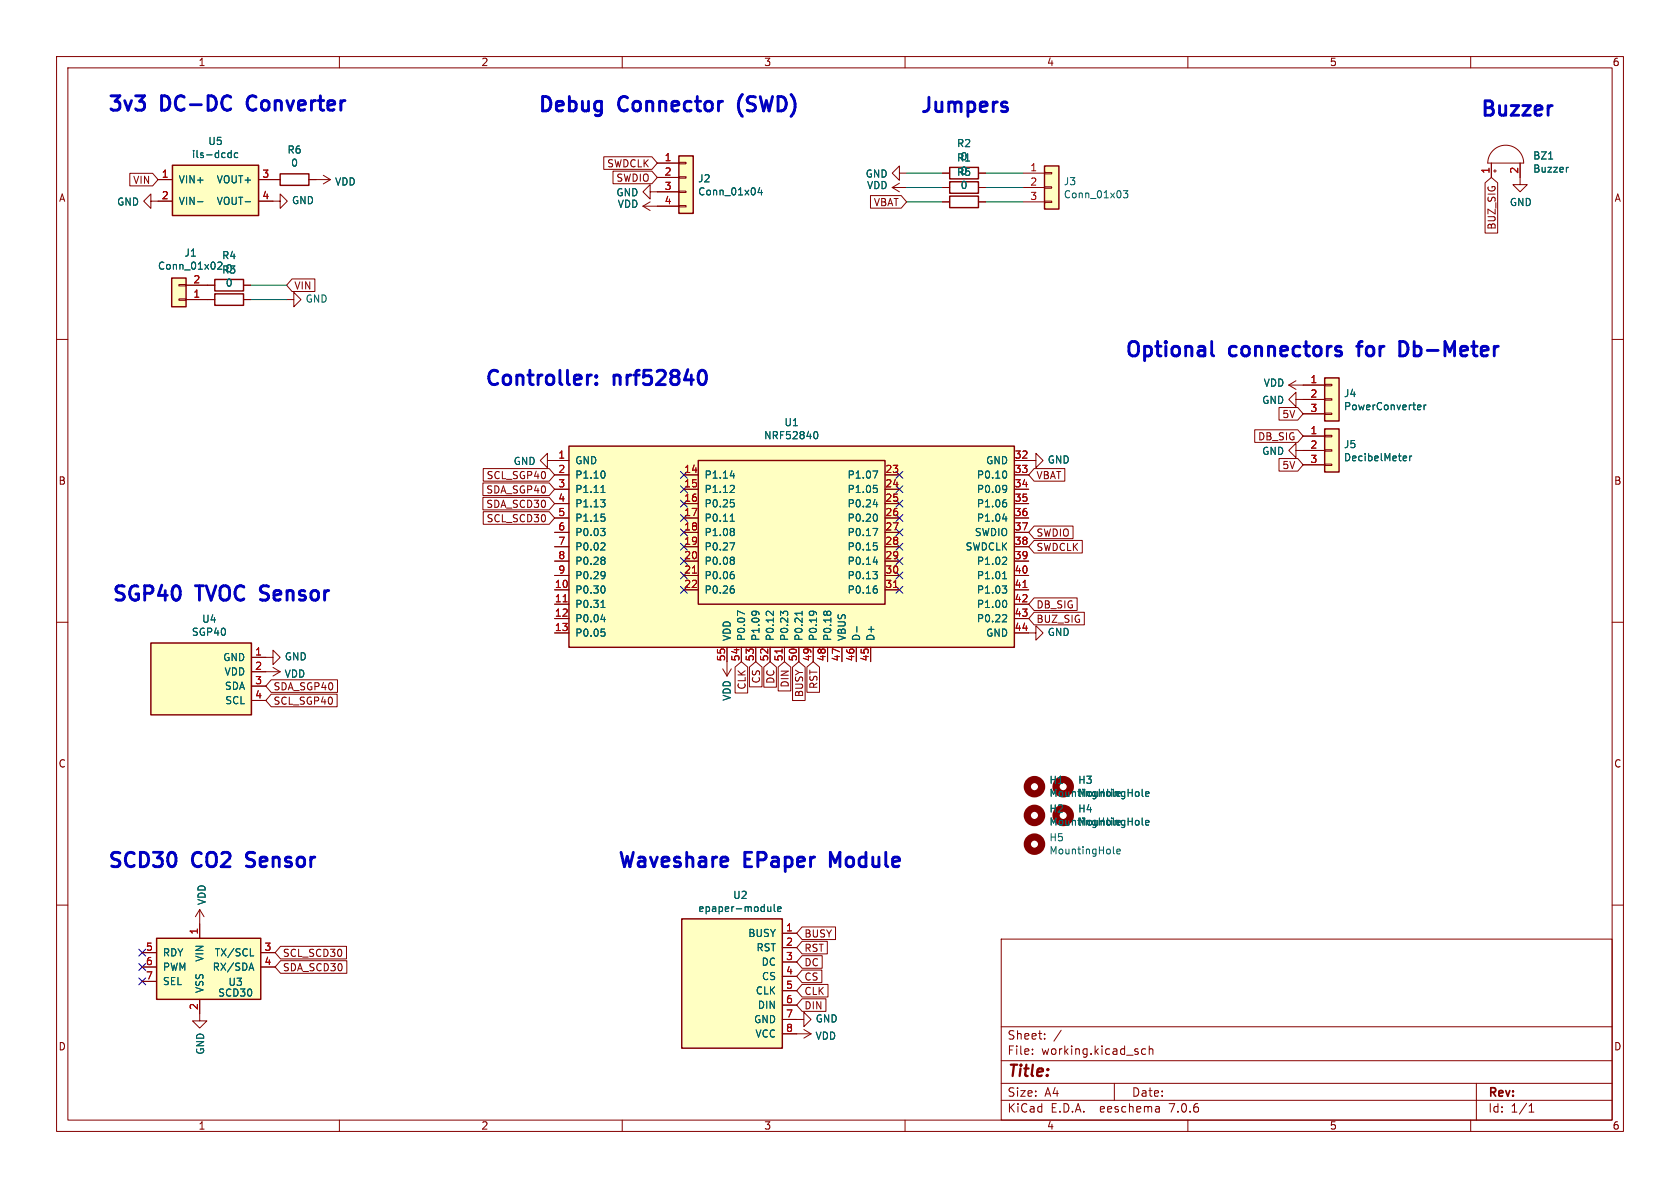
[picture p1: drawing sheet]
<svg xmlns="http://www.w3.org/2000/svg" width="297mm" height="210mm" viewBox="0 0 297 210" stroke-linecap="round" stroke-linejoin="round" font-family="sans-serif">
<g fill="none" stroke="#840000" stroke-width=".18">
<path d="M10 10h277v190h-277zM12 12h273v186h-273zM60 10v2M110 10v2M160 10v2M210 10v2M260 10v2M22.9 30.6h4.1l.9 1.2-.9 1.1h-4.1zM26.7 35.6v-1.3l-1.3 1.3 1.3 1.2v-1.2h3.8M27.9 31.8h2.6M45.7 35.6h3.8v-1.3l1.3 1.3-1.3 1.2v-1.2M45.7 31.8h3.8"/>
<path d="M54.6 31.8h3.8M57.1 31l1.3 .8M58.4 31.8l-1.3 .7M106.7 27.7h8.6l.9 1.1-.9 1.1h-8.6zM108.4 30.3h6.9l.9 1.1-.9 1.1h-6.9zM113.7 36.4l1.2 .8M113.7 36.4h6.3M114.9 33.9v-1.3l-1.2 1.3 1.2 1.3v-1.3h5.1M114.9 35.7l-1.2 .7M116.2 28.8h3.8M116.2 31.4h3.8M120 36.3h1.3v.3h-1.3z"/>
<path d="M120 33.8h1.3v.2h-1.3zM120 31.2h1.3v.3h-1.3zM120 28.7h1.3v.3h-1.3zM153.9 34.6h5.4l1 1.1-1 1.1h-5.4zM157.7 33.1h2.6M157.7 33.1l1.3 .8M159 30.6v-1.3l-1.3 1.3 1.3 1.3v-1.3h1.3M159 32.4l-1.3 .7M166.6 33.1h1.3M166.6 30.6h1.3M166.6 35.7h1.3M173 33.1h1.2"/>
<path d="M173 30.6h1.2M173 35.7h1.2M180.8 33.1h3.9M180.8 30.6h3.9M180.8 35.7h3.9M184.7 35.6h1.2v.2h-1.2zM184.7 33h1.2v.3h-1.2zM184.7 30.5h1.2v.2h-1.2zM262.5 32.3l1.2-.9 1.1 .9v8.9h-2.3zM263.7 28.8v2.6M264 26.6a3.2 3.2 0 0 1 3.4-.7 3.2 3.2 0 0 1 2 2.9h-6.4a3.2 3.2 0 0 1 1-2.2zM264 30.2h.5"/>
<path d="M264.3 30v.5M268.7 28.8v3.8h1.3l-1.3 1.3-1.2-1.3h1.2M10 60h2M31.6 50.3h1.3v.2h-1.3zM31.6 52.8h1.3v.3h-1.3zM32.9 50.4h5.1M32.9 53h5.1M43.1 50.4h1.2M43.1 53h1.2M50.7 53h1.2v-1.3l1.3 1.3-1.3 1.2v-1.2M51.6 49.3h4.1v2.2h-4.1l-.9-1.1zM285 60h2"/>
<path d="M221.8 76h7.6l1 1.1-1 1.1h-7.6zM226.1 72h3.3l1 1.2-1 1.1h-3.3zM227.8 68.1l1.3 .7M227.8 68.1h6.4M229.1 70.6v-1.3l-1.3 1.3 1.3 1.3v-1.3h5.1M229.1 79.6v-1.2l-1.3 1.2 1.3 1.3v-1.3h5.1M229.1 67.3l-1.3 .8M230.4 77.1h3.8M230.4 73.2h3.8M234.2 79.5h1.3v.3h-1.3zM234.2 77h1.3v.2h-1.3zM234.2 73h1.3v.3h-1.3z"/>
<path d="M234.2 70.5h1.3v.2h-1.3zM234.2 67.9h1.3v.3h-1.3zM85.4 87.9h11.7l.9 1.1-.9 1.1h-11.7zM85.4 85.4h11.7l.9 1.1-.9 1.1h-11.7zM85.4 90.5h11.7l.9 1.1-.9 1.1h-11.7zM85.4 82.8h11.7l.9 1.1-.9 1.2h-11.7zM96.8 81.4v-1.3l-1.3 1.3 1.3 1.3v-1.3h3.8M98 83.9h2.6M98 86.5h2.6M98 89h2.6M98 91.6h2.6M98 94.1h2.6"/>
<path d="M98 96.6h2.6M98 99.2h2.6M120.9 83.9h2.5M120.9 86.5h2.5M120.9 89h2.5M120.9 91.6h2.5M120.9 94.1h2.5M120.9 96.6h2.5M120.9 99.2h2.5M156.5 83.9h2.5M156.5 86.5h2.5M156.5 89h2.5"/>
<path d="M156.5 91.6h2.5M156.5 94.1h2.5M156.5 96.6h2.5M156.5 99.2h2.5M179.3 81.4h3.8v-1.3l1.3 1.3-1.3 1.3v-1.3M179.3 83.9h2.6M179.3 86.5h2.6M179.3 89h2.6M179.3 91.6h2.6M179.3 94.1h2.6M179.3 96.6h2.6M179.3 99.2h2.6"/>
<path d="M182.8 95.5h8.5v2.3h-8.5l-.9-1.2zM182.8 93h6.9v2.2h-6.9l-.9-1.1zM182.8 82.8h5.4v2.3h-5.4l-.9-1.2zM226.1 81.1h3.3l1 1.1-1 1.1h-3.3zM230.4 82.2h3.8M234.2 82h1.3v.3h-1.3zM10 110h2M44.4 116.2h3.9v-1.3l1.2 1.3-1.2 1.3v-1.3M44.4 118.7h5.1M48.3 118l1.2 .7M49.5 118.7l-1.2 .8M98 104.3h2.6"/>
<path d="M98 106.8h2.6M98 109.3h2.6M98 111.9h2.6M98 101.7h2.6M120.9 104.3h2.5M120.9 101.7h2.5M127.8 118.2l.7 1.3M128.5 114.4v5.1M129.3 118.2l-.8 1.3M130 117.9l1.1-.9 1.1 .9v4.6h-2.2zM131.1 114.4v2.6M132.5 117.9l1.1-.9 1.1 .9v3.5h-2.2z"/>
<path d="M133.6 114.4v2.6M135 117.9l1.1-.9 1.2 .9v3.6h-2.3zM136.1 114.4v2.6M137.6 117.9l1.1-.9 1.1 .9v4.2h-2.2zM138.7 114.4v2.6M140.1 117.9l1.1-.9 1.1 .9v5.9h-2.2zM141.2 114.4v2.6M142.7 117.9l1.1-.9 1.1 .9v4.5h-2.2zM143.8 114.4v2.6M146.3 114.4v2.6M148.8 114.4v2.6M151.4 114.4v2.6"/>
<path d="M153.9 114.4v2.6M156.5 104.3h2.5M156.5 101.7h2.5M179.3 111.9h3.8v-1.3l1.3 1.3-1.3 1.3v-1.3M179.3 104.3h2.6M179.3 106.8h2.6M179.3 109.3h2.6M179.3 101.7h2.6M182.8 105.7h7.6v2.2h-7.6l-.9-1.1zM182.8 108.2h8.9v2.3h-8.9l-.9-1.2zM285 110h2M44.4 121.3h2.6"/>
<path d="M44.4 123.8h2.6M47.9 122.7h11.7v2.2h-11.7l-.9-1.1zM47.9 120.2h11.8v2.2h-11.8l-.9-1.1zM10 160h2M285 160h2M25.1 168.4h2.6M25.1 170.9h2.6M25.1 173.5h2.6M35.3 176.7v3.8h1.3l-1.3 1.2-1.3-1.2h1.3M35.3 160.8v5.1M35.3 160.8l-.8 1.3M35.3 160.8l.8 1.3"/>
<path d="M46.1 168.4h2.5M46.1 170.9h2.5M49.6 167.3h11.7v2.2h-11.7l-1-1.1zM49.6 169.8h11.7v2.3h-11.7l-1-1.2zM138.3 165h2.5M138.3 167.5h2.5M138.3 170.1h2.5M138.3 172.6h2.5M138.3 175.1h2.5M138.3 177.7h2.5M141.8 171.5h3.5v2.2h-3.5l-1-1.1zM141.8 176.6h4.2v2.2h-4.2l-1-1.1z"/>
<path d="M141.8 174h4.6v2.2h-4.6l-1-1.1zM141.8 166.4h4.5v2.2h-4.5l-1-1.1zM141.8 163.9h5.9v2.2h-5.9l-1-1.1zM141.8 168.9h3.6v2.3h-3.6l-1-1.1zM177 166h108v32h-108zM60 198v2M110 198v2M138.3 180.2h3.8v-1.3l1.3 1.3-1.3 1.3v-1.3M138.3 182.8h5.1M142.1 182l1.3 .8M143.4 182.8l-1.3 .7M160 198v2"/>
<path d="M177 194.5h108M177 191.5h108M177 187.5h108M177 181.5h108M182.5 186.3v.1M182.5 185.5v.1M184.7 183.6v.1M184.7 182.8v.1M187.6 182.1l-1.3 2M197 191.5v3M202.5 185.5l-.4-.1-.3 .3v.4l.2 .2h.5M203.2 185.5l.2-.1 .3 .1 .1 .9"/>
<path d="M203.2 184.9v1.5M204.9 195.7l.1 .9M205 196.5l-.2 .1M205 196h-.2M210 198v2M260 198v2M261 191.5v6.5M270.3 196.6h.9M270.3 195.5l.4-.4v1.5"/>
</g>
<g fill="none" stroke="#840000" stroke-width="1.3">
<circle cx="182.9" cy="139.1" r="1.27"/>
<circle cx="188" cy="139.1" r="1.27"/>
<circle cx="182.9" cy="144.1" r="1.27"/>
<circle cx="182.9" cy="149.2" r="1.27"/>
<circle cx="188" cy="144.1" r="1.27"/>
</g>
<g fill="#ffffc2" stroke="#ffffc2" stroke-width=".18">
<path d="M120.5 162.4h17.8v22.9h-17.8z"/>
<path d="M184.7 29.3h2.5v7.7h-2.5z"/>
<path d="M120 27.6h2.6v10.1h-2.6z"/>
<path d="M27.7 165.9h18.4v10.8h-18.4z"/>
<path d="M234.2 75.8h2.5v7.6h-2.5z"/>
<path d="M234.2 66.8h2.5v7.6h-2.5z"/>
<path d="M30.5 29.2h15.2v8.9h-15.2z"/>
<path d="M100.6 78.9h78.7v35.5h-78.7z"/>
<path d="M123.4 81.4h33.1v25.4h-33.1z"/>
<path d="M30.4 49.1h2.5v5.1h-2.5z"/>
<path d="M26.7 113.7h17.7v12.7h-17.7z"/>
</g>
<g fill="none" stroke="#840000" stroke-width=".25">
<path d="M30.5 29.2h15.2v8.9h-15.2zM49.5 30.7h5.1v2.1h-5.1zM120 27.6h2.6v10.1h-2.6zM167.9 32.1h5.1v2.1h-5.1zM167.9 29.6h5.1v2h-5.1zM167.9 34.7h5.1v2h-5.1zM184.7 29.3h2.5v7.7h-2.5zM30.4 49.1h2.5v5.1h-2.5zM38 49.4h5.1v2h-5.1zM38 51.9h5.1v2.1h-5.1zM100.6 78.9h78.7v35.5h-78.7zM234.2 75.8h2.5v7.6h-2.5z"/>
<path d="M234.2 66.8h2.5v7.6h-2.5zM123.4 81.4h33.1v25.4h-33.1zM26.7 113.7h17.7v12.7h-17.7zM27.7 165.9h18.4v10.8h-18.4zM120.5 162.4h17.8v22.9h-17.8z"/>
</g>
<g fill="none" stroke="#006464" stroke-width=".18">
<path d="M34.9 35.7h1M40.4 27.8h.5M40.4 27.1h.5M40.9 26.6v1.3M42 27.1l-.3-.1-.3 .3 .1 .5h.5M43.3 35.7h1M134.3 33.1l-.3 .9h.8M134.6 33.6v.9M198.6 33.7h.8l-.4 .5 .3 .1v.6l-.2 .1-.5-.1M273.8 28.1h.7M277.3 29.6h-.3M39 46.3l-.5 .1"/>
<path d="M39.2 46.9l-.7 .7h.7M39.2 46.6v.1M144 76.4l.2-.1a.68 .68 0 0 1 .4 .6 .68 .68 0 0 1-.4 .7l-.2-.1M250.8 71.6h.3l.1 .3-.6 .1M251.1 72.4h-.3M251.8 71.6v.8M252.1 71.6l-.3 .2M106.2 88.3h.8l-.5 .5M106.2 93.4h.8l-.5 .5M106.2 87.1h.8M106.3 90.9h.6M106.5 86l.1-.2v1.3"/>
<path d="M106.7 83.3a.79 .79 0 0 1 0 1.2M106.7 88.8l.3 .3v.3l-.3 .2M106.7 91.4l.3 .2v.3l-.3 .2M106.7 93.9l.3 .2v.3l-.3 .3M106.7 96l.3 .2-.1 .3-.7 .7h.8M106.7 98.5l.3 .2-.3 .3 .3 .3v.2l-.3 .3M129 96h.9l-.6 1.2M129.1 84.1h.8M129.1 92.1h.7M129.2 88.3h.6M129.3 91.1l.2-.2v1.2M129.6 88.8l.2 .3v.3l-.2 .2"/>
<path d="M129.6 85.8l.2 .2v.3l-.8 .8h.8M129.6 93.4l.2 .3-.2 .3 .2 .2v.2l-.2 .3M129.6 98.5l.2 .2-.2 .3 .2 .3v.2l-.2 .3M129.7 83.7v.8M154.3 83.3h.9l-.6 1.2M154.3 93.4h.9l-.6 1.3M154.4 89.2h.8M154.4 99.3h.8M154.4 96h.6M154.4 85.8h.6M154.8 90.9a.79 .79 0 0 1 0 1.2M154.9 86.3l.2 .2v.3l-.2 .3"/>
<path d="M154.9 96.4l.2 .3v.3l-.2 .2M155 88.8v.8M155 98.9v.9M177.2 91.7h.8M177.6 88.3h.2M177.7 83.3a.79 .79 0 0 1 0 1.2M177.7 85.8l.2 .1a1.03 1.03 0 0 1-.2 1.1M177.7 88.8l.3 .3v.3l-.3 .2M177.7 98.5l.3 .2-.1 .3-.7 .8h.8M177.8 91.3v.8M178 86.3l-.3 .3M248.5 80.6l.2 .3-.6 .1"/>
<path d="M248.6 81.4l-.1 .1M249.2 80.6v.9M249.6 80.6l-.4 .2M106.2 107.4h.8M106.2 109.5h.8M106.3 111.2h.6M106.5 106.3l.1-.2v1.3M106.7 103.6a.79 .79 0 0 1 0 1.2M106.7 101l.2 .2a1.03 1.03 0 0 1-.2 1M106.7 111.7l.3 .2v.3l-.3 .3M106.8 109.1v.8M107 101.6l-.3 .2"/>
<path d="M129.5 101h.2M129.5 103.6h.2M129.6 101.5l.2 .3v.3l-.2 .2M129.6 104.1l.2 .2v.3l-.2 .2M131.6 108.5l-1.2-.5v.8M132.9 108.3l.1-.2a1.03 1.03 0 0 1 1.1 .2M133.5 108l.2 .3M136.7 108v.8l-.7-.7-.3-.1-.2 .3M138.5 108.3l.2-.3h.3l.3 .3M138.5 108.5l-.5-.5v.8M141.8 108v.8M141.8 108.4h-1.3l.2 .1"/>
<path d="M143.1 108.3l.1-.2a1.03 1.03 0 0 1 1.1 .2M143.6 108l.3 .3M145.6 108.3l.3-.3 .3 .3 .2-.3h.2l.3 .3M151.5 110.8v.9M154.3 101h.8l-.4 .5M154.7 103.6h.3M154.9 101.5l.2 .3v.3l-.2 .2M154.9 104.1l.2 .2v.3l-.2 .2M177.2 103.6h.8l-.5 .5M177.2 102.3h.8M177.5 101.2l.1-.2v1.3M177.7 106.1a.79 .79 0 0 1 0 1.3"/>
<path d="M177.7 104.1l.3 .2v.3l-.3 .2M177.7 108.7l.3 .2-.1 .3-.7 .7h.8M136.9 159.9v1.1l.2 .1M196.8 145.7l.2 .2M196.8 150.8l.2 .1M197.1 145.1l.2-.1 .3 .1 .1 .8M197.1 145v.9M197.4 150.5l.6-.1v-.2l-.4-.1-.2 .2 .1 .6h.5M197.4 145.4l.6-.1v-.2l-.4-.1-.2 .2 .1 .6h.5M198.8 145.1l-.3-.1-.3 .3 .2 .5h.4M198.8 145v1l-.2 .3-.3-.1M199.4 144.6v1.3"/>
<path d="M199.4 145.2h.8M200.2 144.6v1.3M200.8 145.1l.3-.1 .3 .3v.3l-.3 .3-.3-.1-.1-.2zM201.9 140.6l.2 .2M201.9 144.6v1.1l.2 .2M202.5 140.4l.6-.2v-.2l-.4-.1-.2 .2 .1 .6h.5M202.5 145.4l.6-.1v-.2l-.4-.1-.2 .2 .1 .6h.5M44.1 171.2h.6M44.3 169h.6M44.4 170.3l.5 1.2M136.3 160.3v.8M136.3 161l-.2 .1h-.3"/>
<path d="M137.5 160.7l.6-.1-.1-.3h-.3l-.2 .2v.6h.5"/>
</g>
<path d="M99.6 106.4h.7M122.4 101.3h.7M138.3 114.7v.8M158 103.8h.7M180.8 103.8h.8" fill="none" stroke="#a90000" stroke-width=".18"/>
<g fill="none" stroke="#0000c2" stroke-width=".51">
<path d="M43.9 17.3a1.76 1.76 0 0 0 0 1.8M274.2 18.7h.2M105.4 67.8l.1 .1-.1 .1M105.4 67.8l-.1 .1 .1 .1M105.4 66.4v.3M105.4 67.8v.2M105.4 66.4l.1 .1-.1 .2M105.4 66.4l-.1 .1 .1 .2M124.3 65.5a1.49 1.49 0 0 1 .5 2l-.5 .5M214.2 60.4v2.1l.4 .4M239.8 61.2h1M248.7 60.7l-.6-.3h-.6v2.5h.6l.6-.4"/>
<path d="M43.6 153.1l.3 .1M43.7 150.9l-.1 .3 .1 .4M147.6 152.5l-.8-1.8v2.5"/>
</g>
<path d="M160.3 30.6h6.3M160.3 33.1h6.3M160.3 35.7h6.3M174.2 30.6h6.6M174.2 33.1h6.6M174.2 35.7h6.6M44.3 53h6.4M44.3 50.4h6.4" fill="none" stroke="#009600" stroke-width=".18"/>
<g fill="none" stroke="#000084" stroke-width=".18">
<path d="M120.3 98.6l1.2 1.2M120.3 96l1.2 1.3M120.3 83.3l1.2 1.3M120.3 91l1.2 1.2M120.3 88.4l1.2 1.2M120.3 93.5l1.2 1.2M120.3 85.9l1.2 1.2M121.5 98.6l-1.2 1.2M121.5 96l-1.2 1.3M121.5 83.3l-1.2 1.3M121.5 91l-1.2 1.2M121.5 88.4l-1.2 1.2"/>
<path d="M121.5 93.5l-1.2 1.2M121.5 85.9l-1.2 1.2M158.4 85.9l1.2 1.2M158.4 83.3l1.2 1.3M158.4 91l1.2 1.2M158.4 98.6l1.2 1.2M158.4 88.4l1.2 1.2M158.4 93.5l1.2 1.2M158.4 96l1.2 1.3M159.6 85.9l-1.2 1.2M159.6 83.3l-1.2 1.3M159.6 91l-1.2 1.2"/>
<path d="M159.6 98.6l-1.2 1.2M159.6 88.4l-1.2 1.2M159.6 93.5l-1.2 1.2M159.6 96l-1.2 1.3M120.3 103.7l1.2 1.2M120.3 101.1l1.2 1.2M121.5 103.7l-1.2 1.2M121.5 101.1l-1.2 1.2M158.4 103.7l1.2 1.2M158.4 101.1l1.2 1.2M159.6 103.7l-1.2 1.2M159.6 101.1l-1.2 1.2"/>
<path d="M24.5 170.3l1.3 1.3M24.5 172.9l1.3 1.2M24.5 167.8l1.3 1.2M25.8 170.3l-1.3 1.3M25.8 172.9l-1.3 1.2M25.8 167.8l-1.3 1.2"/>
</g>
<g font-size="3.5" fill="#0000c2">
<text x="18.9" y="19.8">3v3</text>
<text x="28.6" y="19.8">DC-DC</text>
<text x="44.9" y="19.8">Converter</text>
<text x="95" y="19.9">Debug</text>
<text x="109.6" y="19.9">Connector</text>
<text x="131.6" y="19.9">(SWD)</text>
<text x="162.6" y="20.1">Jumpers</text>
<text x="261.6" y="20.7">Buzzer</text>
<text x="198.8" y="63.3">Optional</text>
<text x="217.6" y="63.3">connectors</text>
<text x="241.3" y="63.3">for</text>
<text x="249.6" y="63.3">Db-Meter</text>
<text x="85.6" y="68.3">Controller:</text>
<text x="108.6" y="68.3">nrf52840</text>
<text x="19.7" y="106.4">SGP40</text>
<text x="35" y="106.4">TVOC Sensor</text>
<text x="18.9" y="153.5">SCD30</text>
<text x="34.2" y="153.5">CO2</text>
<text x="44.8" y="153.5">Sensor</text>
<text x="109.1" y="153.5">Waveshare</text>
<text x="131.8" y="153.5">EPaper</text>
<text x="147.9" y="153.5">Module</text>
</g>
<text font-size="2.8" fill="#840000" x="178" y="190.9">Title:</text>
<g font-size="2.1" fill="#840000">
<text x="178" y="184">Sheet:</text>
<text x="178" y="186.7">File:</text>
<text x="184.1" y="186.7">working.kicad_sch</text>
<text x="178" y="196.9">KiCad</text>
<text x="178" y="194.1">Size:</text>
<text x="184.7" y="194.1">A4</text>
<text x="185.7" y="196.9">E.D.A.</text>
<text x="194.6" y="196.9">eeschema</text>
<text x="200" y="194.1">Date:</text>
<text x="207" y="196.9">7.0.6</text>
<text x="263" y="194.3">Rev:</text>
<text x="263" y="196.9">Id:</text>
<text x="267.1" y="196.9">1/1</text>
</g>
<g font-size="1.8" fill="#840000">
<text x="35" y="11.9">1</text>
<text x="85" y="11.9">2</text>
<text x="135" y="11.9">3</text>
<text x="185" y="11.9">4</text>
<text x="235" y="11.9">5</text>
<text x="285" y="11.9">6</text>
<text x="107.2" y="29.8">SWDCLK</text>
<text x="10.3" y="35.9">A</text>
<text x="23.4" y="32.7">VIN</text>
<text x="108.9" y="32.3">SWDIO</text>
<text x="285.3" y="35.9">A</text>
<text x="154.4" y="36.6">VBAT</text>
<text x="264.6" y="40.7" transform="rotate(-90 264.6 40.7)">BUZ_SIG</text>
<text x="51.9" y="51.4">VIN</text>
<text x="226.6" y="74.1">5V</text>
<text x="222.3" y="78">DB_SIG</text>
<text x="226.6" y="83.1">5V</text>
<text x="10.3" y="85.9">B</text>
<text x="85.9" y="90">SDA_SCD30</text>
<text x="85.9" y="87.4">SDA_SGP40</text>
<text x="85.9" y="84.9">SCL_SGP40</text>
<text x="183.1" y="84.9">VBAT</text>
<text x="285.3" y="85.9">B</text>
<text x="85.9" y="92.5">SCL_SCD30</text>
<text x="183.1" y="95.1">SWDIO</text>
<text x="183.1" y="97.6">SWDCLK</text>
<text x="183.1" y="107.8">DB_SIG</text>
<text x="183.1" y="110.3">BUZ_SIG</text>
<text x="48.3" y="124.8">SCL_SGP40</text>
<text x="48.3" y="122.2">SDA_SGP40</text>
<text x="132" y="122" transform="rotate(-90 132 122)">CLK</text>
<text x="134.6" y="120.9" transform="rotate(-90 134.6 120.9)">CS</text>
<text x="137.1" y="121" transform="rotate(-90 137.1 121)">DC</text>
<text x="139.6" y="121.6" transform="rotate(-90 139.6 121.6)">DIN</text>
<text x="142.2" y="123.3" transform="rotate(-90 142.2 123.3)">BUSY</text>
<text x="144.7" y="121.9" transform="rotate(-90 144.7 121.9)">RST</text>
<text x="10.3" y="135.9">C</text>
<text x="285.3" y="135.9">C</text>
<text x="142.1" y="165.9">BUSY</text>
<text x="49.9" y="169.4">SCL_SCD30</text>
<text x="49.9" y="171.9">SDA_SCD30</text>
<text x="142.1" y="173.5">CS</text>
<text x="142.1" y="168.5">RST</text>
<text x="142.1" y="171">DC</text>
<text x="142.1" y="178.6">DIN</text>
<text x="142.1" y="176.1">CLK</text>
<text x="10.3" y="185.9">D</text>
<text x="285.3" y="185.9">D</text>
<text x="35" y="199.9">1</text>
<text x="85" y="199.9">2</text>
<text x="135" y="199.9">3</text>
<text x="185" y="199.9">4</text>
<text x="235" y="199.9">5</text>
<text x="285" y="199.9">6</text>
</g>
<g font-size="1.8" fill="#006464">
<text x="33.8" y="28.1">ils-dcdc</text>
<text x="36.7" y="25.8">U5</text>
<text x="50.7" y="27.4">R6</text>
<text x="51.4" y="29.7">0</text>
<text x="169.1" y="28.8">R1</text>
<text x="169.1" y="26.2">R2</text>
<text x="169.7" y="28.5">0</text>
<text x="271" y="28.4">BZ1</text>
<text x="31.5" y="32.6">VIN+</text>
<text x="38.2" y="32.6">VOUT+</text>
<text x="59.1" y="33">VDD</text>
<text x="108.9" y="34.9">GND</text>
<text x="123.3" y="32.4">J2</text>
<text x="123.3" y="34.7">Conn_01x04</text>
<text x="152.9" y="31.6">GND</text>
<text x="153.2" y="33.6">VDD</text>
<text x="169.1" y="31.3">R5</text>
<text x="169.7" y="31.1">0</text>
<text x="169.7" y="33.6">0</text>
<text x="188" y="32.9">J3</text>
<text x="188" y="35.3">Conn_01x03</text>
<text x="271" y="30.7">Buzzer</text>
<text x="20.6" y="36.6">GND</text>
<text x="31.5" y="36.4">VIN-</text>
<text x="38.2" y="36.4">VOUT-</text>
<text x="51.5" y="36.3">GND</text>
<text x="109.1" y="36.9">VDD</text>
<text x="266.8" y="36.6">GND</text>
<text x="27.8" y="47.9">Conn_01x02</text>
<text x="32.5" y="45.6">J1</text>
<text x="39.2" y="46">R4</text>
<text x="39.2" y="48.6">R3</text>
<text x="39.8" y="48.3">0</text>
<text x="39.8" y="50.9">0</text>
<text x="53.9" y="53.7">GND</text>
<text x="223" y="71.6">GND</text>
<text x="223.3" y="68.6">VDD</text>
<text x="237.5" y="70.4">J4</text>
<text x="135" y="77.9">NRF52840</text>
<text x="138.6" y="75.5">U1</text>
<text x="237.5" y="72.7">PowerConverter</text>
<text x="90.7" y="82.4">GND</text>
<text x="101.6" y="82.3">GND</text>
<text x="174.2" y="82.3">GND</text>
<text x="185.1" y="82.1">GND</text>
<text x="223" y="80.6">GND</text>
<text x="237.5" y="79.4">J5</text>
<text x="237.5" y="81.7">DecibelMeter</text>
<text x="101.6" y="84.8">P1.10</text>
<text x="101.6" y="87.4">P1.11</text>
<text x="101.6" y="89.9">P1.13</text>
<text x="124.5" y="84.8">P1.14</text>
<text x="124.5" y="87.4">P1.12</text>
<text x="124.5" y="89.9">P0.25</text>
<text x="149.7" y="84.8">P1.07</text>
<text x="149.7" y="87.4">P1.05</text>
<text x="149.7" y="89.9">P0.24</text>
<text x="172.6" y="84.8">P0.10</text>
<text x="172.6" y="87.4">P0.09</text>
<text x="172.6" y="89.9">P1.06</text>
<text x="101.6" y="92.4">P1.15</text>
<text x="101.6" y="95">P0.03</text>
<text x="124.5" y="92.4">P0.11</text>
<text x="124.5" y="95">P1.08</text>
<text x="149.7" y="92.4">P0.20</text>
<text x="149.7" y="95">P0.17</text>
<text x="172.2" y="95">SWDIO</text>
<text x="172.6" y="92.4">P1.04</text>
<text x="101.6" y="97.5">P0.02</text>
<text x="101.6" y="100.1">P0.28</text>
<text x="124.5" y="97.5">P0.27</text>
<text x="124.5" y="100.1">P0.08</text>
<text x="149.7" y="97.5">P0.15</text>
<text x="149.7" y="100.1">P0.14</text>
<text x="170.6" y="97.5">SWDCLK</text>
<text x="172.6" y="100.1">P1.02</text>
<text x="101.6" y="105.1">P0.30</text>
<text x="101.6" y="107.7">P0.31</text>
<text x="101.6" y="102.6">P0.29</text>
<text x="124.5" y="102.6">P0.06</text>
<text x="124.5" y="105.1">P0.26</text>
<text x="149.7" y="102.6">P0.13</text>
<text x="149.7" y="105.1">P0.16</text>
<text x="172.6" y="102.6">P1.01</text>
<text x="172.6" y="105.1">P1.03</text>
<text x="172.6" y="107.7">P1.00</text>
<text x="33.8" y="112.6">SGP40</text>
<text x="35.6" y="110.3">U4</text>
<text x="101.6" y="110.2">P0.04</text>
<text x="101.6" y="112.8">P0.05</text>
<text x="129.4" y="113.4" transform="rotate(-90 129.4 113.4)">VDD</text>
<text x="131.9" y="113.4" transform="rotate(-90 131.9 113.4)">P0.07</text>
<text x="134.5" y="113.4" transform="rotate(-90 134.5 113.4)">P1.09</text>
<text x="137" y="113.4" transform="rotate(-90 137 113.4)">P0.12</text>
<text x="139.5" y="113.4" transform="rotate(-90 139.5 113.4)">P0.23</text>
<text x="142.1" y="113.4" transform="rotate(-90 142.1 113.4)">P0.21</text>
<text x="144.6" y="113.4" transform="rotate(-90 144.6 113.4)">P0.19</text>
<text x="147.2" y="113.4" transform="rotate(-90 147.2 113.4)">P0.18</text>
<text x="149.7" y="113.4" transform="rotate(-90 149.7 113.4)">VBUS</text>
<text x="152.2" y="113.4" transform="rotate(-90 152.2 113.4)">D-</text>
<text x="154.8" y="113.4" transform="rotate(-90 154.8 113.4)">D+</text>
<text x="172.6" y="110.2">P0.22</text>
<text x="174.2" y="112.8">GND</text>
<text x="185.1" y="112.6">GND</text>
<text x="39.4" y="117.1">GND</text>
<text x="39.6" y="119.6">VDD</text>
<text x="50.2" y="120">VDD</text>
<text x="50.3" y="116.9">GND</text>
<text x="39.7" y="122.1">SDA</text>
<text x="39.7" y="124.7">SCL</text>
<text x="129.4" y="124" transform="rotate(-90 129.4 124)">VDD</text>
<text x="185.4" y="138.8">H1</text>
<text x="185.4" y="141.1">MountingHole</text>
<text x="185.4" y="143.8">H2</text>
<text x="190.5" y="138.8">H3</text>
<text x="190.5" y="141.1">MountingHole</text>
<text x="190.5" y="143.8">H4</text>
<text x="185.4" y="146.2">MountingHole</text>
<text x="185.4" y="148.9">H5</text>
<text x="185.4" y="151.2">MountingHole</text>
<text x="36.6" y="160.1" transform="rotate(-90 36.6 160.1)">VDD</text>
<text x="123.3" y="161.4">epaper-module</text>
<text x="129.5" y="159.1">U2</text>
<text x="132.2" y="165.8">BUSY</text>
<text x="28.7" y="169.3">RDY</text>
<text x="28.7" y="171.8">PWM</text>
<text x="36.2" y="170.1" transform="rotate(-90 36.2 170.1)">VIN</text>
<text x="37.5" y="171.8">RX/SDA</text>
<text x="37.9" y="169.3">TX/SCL</text>
<text x="133.6" y="168.4">RST</text>
<text x="134.5" y="170.9">DC</text>
<text x="134.6" y="173.5">CS</text>
<text x="28.7" y="174.3">SEL</text>
<text x="36.2" y="175.6" transform="rotate(-90 36.2 175.6)">VSS</text>
<text x="38.5" y="176.4">SCD30</text>
<text x="40.3" y="174.5">U3</text>
<text x="133.5" y="176">CLK</text>
<text x="133.9" y="178.5">DIN</text>
<text x="133.2" y="181.1">GND</text>
<text x="133.5" y="183.6">VCC</text>
<text x="144.1" y="184">VDD</text>
<text x="144.1" y="180.9">GND</text>
<text x="36.3" y="186.5" transform="rotate(-90 36.3 186.5)">GND</text>
</g>
<g font-size="1.8" fill="#a90000">
<text x="117.4" y="28.6">1</text>
<text x="28.5" y="31.5">1</text>
<text x="28.5" y="35.3">2</text>
<text x="46.3" y="31.5">3</text>
<text x="46.3" y="35.3">4</text>
<text x="117.4" y="31.1">2</text>
<text x="117.4" y="33.7">3</text>
<text x="182" y="30.4">1</text>
<text x="182" y="32.9">2</text>
<text x="182" y="35.4">3</text>
<text x="263.4" y="30.8" transform="rotate(-90 263.4 30.8)">1</text>
<text x="268.5" y="30.8" transform="rotate(-90 268.5 30.8)">2</text>
<text x="117.4" y="36.2">4</text>
<text x="34.1" y="52.7">1</text>
<text x="34.1" y="50.2">2</text>
<text x="231.6" y="67.8">1</text>
<text x="231.6" y="70.4">2</text>
<text x="231.6" y="76.8">1</text>
<text x="231.6" y="72.9">3</text>
<text x="98.6" y="81.2">1</text>
<text x="98.6" y="83.7">2</text>
<text x="120.9" y="83.7">14</text>
<text x="156.4" y="83.7">23</text>
<text x="179.3" y="81.2">32</text>
<text x="179.3" y="83.7">33</text>
<text x="231.6" y="79.4">2</text>
<text x="231.6" y="81.9">3</text>
<text x="98.6" y="86.2">3</text>
<text x="98.6" y="88.8">4</text>
<text x="120.9" y="86.2">15</text>
<text x="120.9" y="88.8">16</text>
<text x="156.4" y="86.2">24</text>
<text x="156.4" y="88.8">25</text>
<text x="179.3" y="86.2">34</text>
<text x="179.3" y="88.8">35</text>
<text x="98.6" y="91.3">5</text>
<text x="98.6" y="93.9">6</text>
<text x="120.9" y="91.3">17</text>
<text x="120.9" y="93.9">18</text>
<text x="156.4" y="91.3">26</text>
<text x="156.4" y="93.9">27</text>
<text x="179.3" y="91.3">36</text>
<text x="179.3" y="93.9">37</text>
<text x="98.6" y="96.4">7</text>
<text x="98.6" y="98.9">8</text>
<text x="98.6" y="101.5">9</text>
<text x="120.9" y="96.4">19</text>
<text x="120.9" y="98.9">20</text>
<text x="120.9" y="101.5">21</text>
<text x="156.4" y="96.4">28</text>
<text x="156.4" y="98.9">29</text>
<text x="156.4" y="101.5">30</text>
<text x="179.3" y="96.4">38</text>
<text x="179.3" y="98.9">39</text>
<text x="179.3" y="101.5">40</text>
<text x="98" y="104">10</text>
<text x="98" y="106.6">11</text>
<text x="120.9" y="104">22</text>
<text x="156.4" y="104">31</text>
<text x="179.3" y="104">41</text>
<text x="179.3" y="106.6">42</text>
<text x="98" y="109.1">12</text>
<text x="98" y="111.6">13</text>
<text x="179.3" y="109.1">43</text>
<text x="179.3" y="111.6">44</text>
<text x="45" y="116">1</text>
<text x="45" y="118.5">2</text>
<text x="128.3" y="117" transform="rotate(-90 128.3 117)">55</text>
<text x="130.8" y="117" transform="rotate(-90 130.8 117)">54</text>
<text x="133.3" y="117" transform="rotate(-90 133.3 117)">53</text>
<text x="135.9" y="117" transform="rotate(-90 135.9 117)">52</text>
<text x="138.4" y="117" transform="rotate(-90 138.4 117)">51</text>
<text x="141" y="117" transform="rotate(-90 141 117)">50</text>
<text x="143.5" y="117" transform="rotate(-90 143.5 117)">49</text>
<text x="146" y="117" transform="rotate(-90 146 117)">48</text>
<text x="148.6" y="117" transform="rotate(-90 148.6 117)">47</text>
<text x="151.1" y="117" transform="rotate(-90 151.1 117)">46</text>
<text x="153.7" y="117" transform="rotate(-90 153.7 117)">45</text>
<text x="45" y="121">3</text>
<text x="45" y="123.6">4</text>
<text x="35.1" y="165.3" transform="rotate(-90 35.1 165.3)">1</text>
<text x="138.9" y="164.7">1</text>
<text x="138.9" y="167.3">2</text>
<text x="25.7" y="168.1">5</text>
<text x="25.7" y="170.7">6</text>
<text x="25.7" y="173.2">7</text>
<text x="46.7" y="168.1">3</text>
<text x="46.7" y="170.7">4</text>
<text x="138.9" y="169.8">3</text>
<text x="138.9" y="172.3">4</text>
<text x="35.1" y="178.6" transform="rotate(-90 35.1 178.6)">2</text>
<text x="138.9" y="174.9">5</text>
<text x="138.9" y="177.4">6</text>
<text x="138.9" y="180">7</text>
<text x="138.9" y="182.5">8</text>
</g>
</svg>
